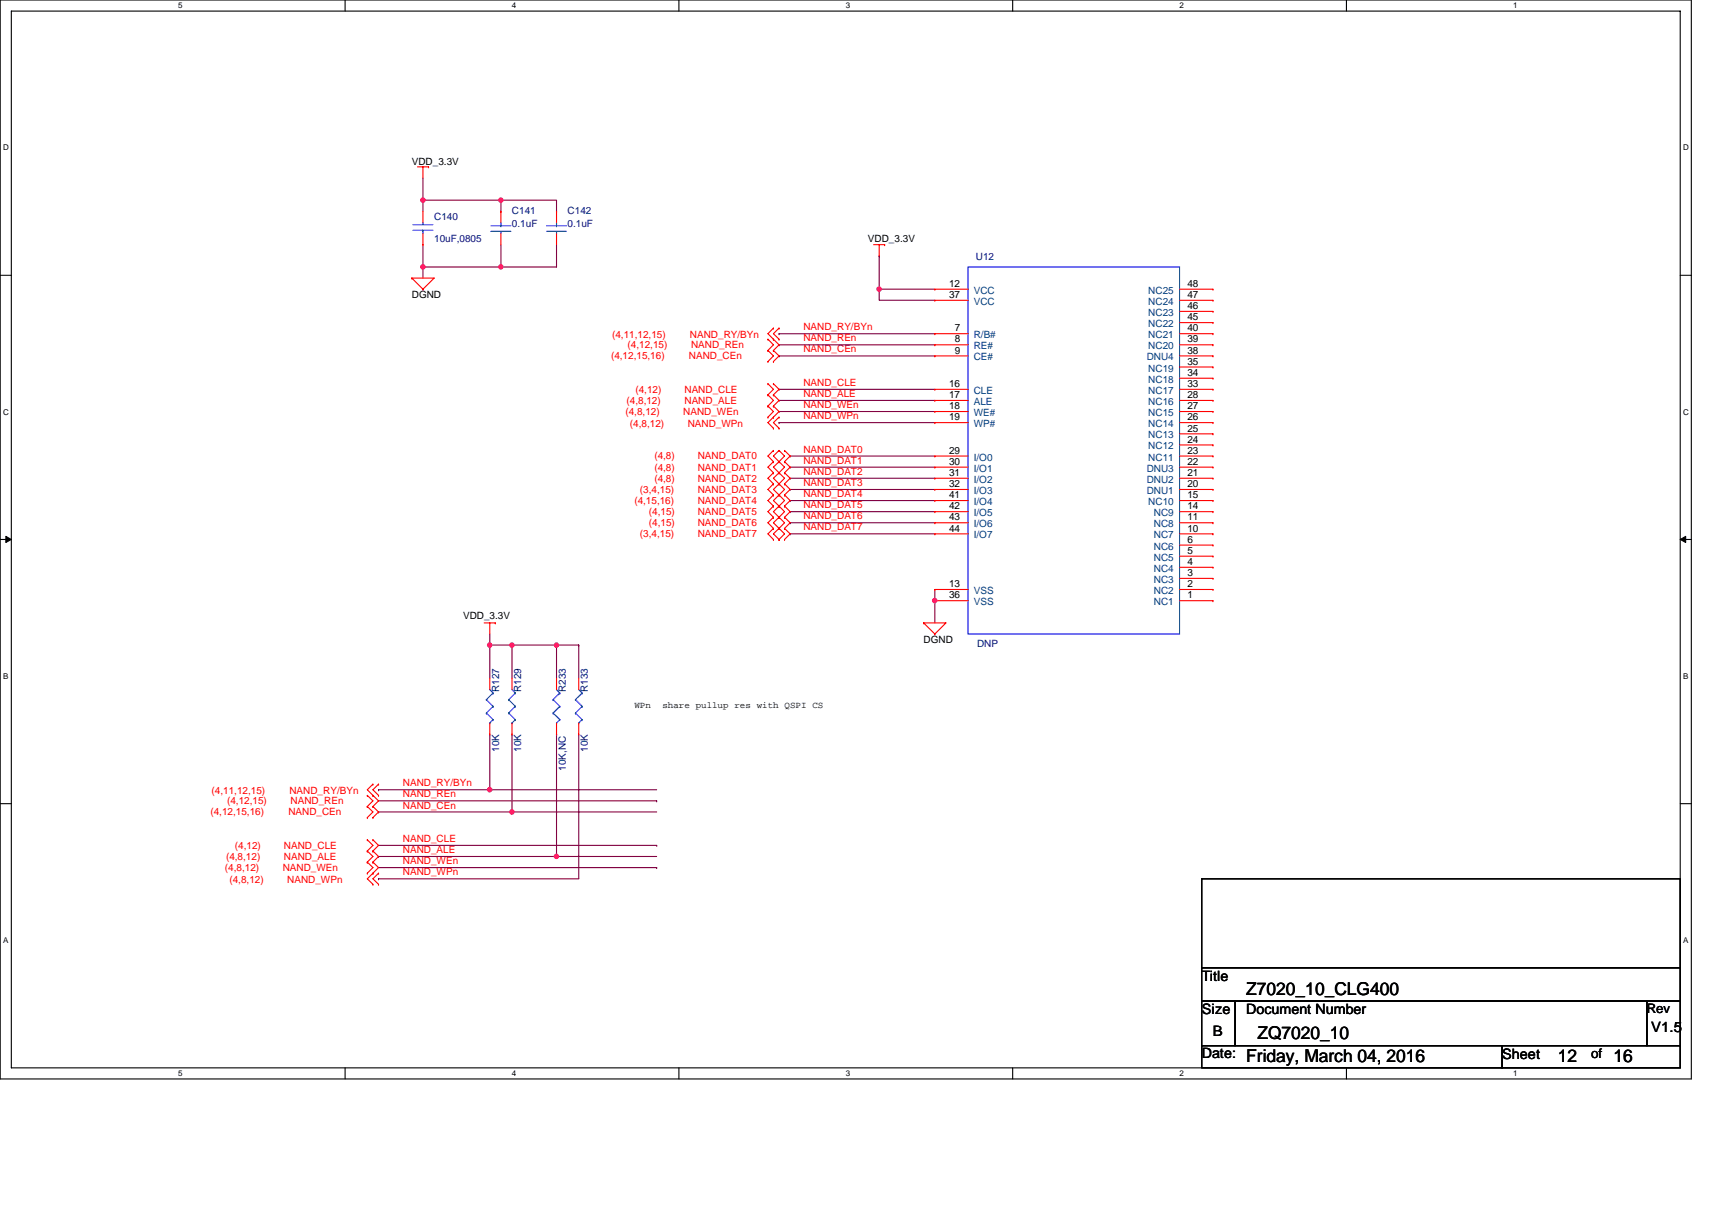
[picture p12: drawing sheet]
<svg xmlns="http://www.w3.org/2000/svg" width="297mm" height="210mm" viewBox="0 0 297 210" stroke-linecap="round" stroke-linejoin="round" font-family="sans-serif">
<path d="M0 0h293.5v187.2h-293.5zM2 1.9h289.5v183.4h-289.5z" fill="none" stroke="#000" stroke-width=".19"/>
<g fill="#fff">
<path d="M30.9 .2h.8v1.6h-.8z"/>
<path d="M30.9 185.5h.8v1.6h-.8z"/>
</g>
<path d="M59.9 0v1.9M59.9 185.3v1.9" fill="none" stroke="#000" stroke-width=".19"/>
<g fill="#fff">
<path d="M88.8 .2h.8v1.6h-.8z"/>
<path d="M88.8 185.5h.8v1.6h-.8z"/>
</g>
<path d="M117.8 0v1.9M117.8 185.3v1.9" fill="none" stroke="#000" stroke-width=".19"/>
<g fill="#fff">
<path d="M146.7 .2h.8v1.6h-.8z"/>
<path d="M146.7 185.5h.8v1.6h-.8z"/>
</g>
<path d="M175.7 0v1.9M175.7 185.3v1.9" fill="none" stroke="#000" stroke-width=".19"/>
<g fill="#fff">
<path d="M204.7 .2h.7v1.6h-.7z"/>
<path d="M204.7 185.5h.7v1.6h-.7z"/>
</g>
<path d="M233.6 0v1.9M233.6 185.3v1.9" fill="none" stroke="#000" stroke-width=".19"/>
<g fill="#fff">
<path d="M262.6 .2h.7v1.6h-.7z"/>
<path d="M262.6 185.5h.7v1.6h-.7z"/>
<path d="M.5 24.8h1v1.6h-1z"/>
<path d="M292 24.8h1v1.6h-1z"/>
<path d="M.5 70.7h1v1.5h-1z"/>
<path d="M292 70.7h1v1.5h-1z"/>
</g>
<path d="M0 47.8h2M291.5 47.8h2" fill="none" stroke="#000" stroke-width=".19"/>
<g fill="#fff">
<path d="M.5 116.5h.9v1.6h-.9z"/>
<path d="M292 116.5h.9v1.6h-.9z"/>
</g>
<path d="M0 93.6h2M291.5 93.6h2" fill="none" stroke="#000" stroke-width=".19"/>
<path d="M1 93.1l1 .5-1 .5zM291.5 93.6l1-.5v1z" fill="#000" stroke="#000" stroke-width=".17"/>
<g fill="#fff">
<path d="M.5 162.4h.9v1.5h-.9z"/>
<path d="M292 162.4h.9v1.5h-.9z"/>
</g>
<path d="M0 139.5h2M291.5 139.5h2M208.5 152.5h83v15.4h-83zM208.5 167.9h83v5.8h-83zM208.5 173.7h5.8v7.8h-5.8zM214.3 173.7h71.4v7.8h-71.4zM285.7 173.7h5.8v7.8h-5.8zM208.5 181.5h52.1v3.8h-52.1zM260.6 181.5h30.9v3.8h-30.9z" fill="none" stroke="#000" stroke-width=".19"/>
<g fill="none" stroke="#800040" stroke-width=".19">
<path d="M73.4 34.7v2M73.4 34.7h.1M73.4 30.9v3.8M73.4 34.7h13.5M86.9 34.7h9.7v2M86.9 34.7v2M73.4 42.5v3.8M73.4 46.3h.1M73.4 46.3v2M73.4 46.3h13.5M86.9 42.5v3.8M96.6 42.5v3.8h-9.7"/>
<path d="M135.2 59.8h.1M135.2 57.9h.1M135.2 59.8h27M135.2 57.9h27M152.5 44.4v5.8h9.7M152.5 44.4h.1M152.5 50.2v1.9h9.7M135.2 71.4h.1M135.2 69.5h.1M135.2 67.6h.1M135.2 61.8h.1M135.2 73.3h.1"/>
<path d="M135.2 71.4h27M135.2 69.5h27M135.2 67.6h27M135.2 61.8h27M135.2 73.3h27M137.1 79.1h.1M137.1 79.1h25.1M137.1 81.1h.1M137.1 83h.1M137.1 84.9h.1M137.1 86.9h.1M137.1 88.8h.1"/>
<path d="M137.1 90.7h.1M137.1 92.6h.1M137.1 81.1h25.1M137.1 83h25.1M137.1 84.9h25.1M137.1 86.9h25.1M137.1 88.8h25.1M137.1 90.7h25.1M137.1 92.6h25.1M85 110v7.8M85 112h3.8M88.8 112h.1"/>
<path d="M88.8 112h7.8M88.8 112v5.8M100.4 112v5.8M100.4 112h-3.8v5.8M100.4 112h.1M162.2 104.2h.1M162.2 102.3v1.9M162.2 104.2v3.9M65.7 137.1h.1M65.7 139h48.2M65.7 137.1h19.3M85 127.4v9.7"/>
<path d="M85 137.1h28.9M88.8 127.4v13.5M96.6 127.4h.1M96.6 127.4v21.2M100.4 127.4v25.1h-34.7M113.9 139h.1M65.7 148.6h.1M65.7 140.9h.1M65.7 152.5h.1M65.7 150.6h48.2M65.7 148.6h30.9M65.7 146.7h48.2"/>
<path d="M65.7 140.9h48.2M88.8 140.9h.1M96.6 148.6h17.3M113.9 150.6h.1M113.9 146.7h.1"/>
</g>
<g fill="#f0f" stroke="#f0f" stroke-width=".19">
<circle cx="86.9" cy="46.3" r=".38"/>
<circle cx="73.4" cy="46.3" r=".38"/>
<circle cx="152.5" cy="50.2" r=".38"/>
<circle cx="162.2" cy="104.2" r=".38"/>
<circle cx="86.9" cy="34.7" r=".38"/>
<circle cx="73.4" cy="34.7" r=".38"/>
<circle cx="88.8" cy="140.9" r=".38"/>
<circle cx="85" cy="137" r=".38"/>
<circle cx="85" cy="111.9" r=".38"/>
<circle cx="88.8" cy="111.9" r=".38"/>
<circle cx="96.5" cy="111.9" r=".38"/>
<circle cx="96.5" cy="148.6" r=".38"/>
</g>
<g fill="none" stroke="#f00" stroke-width=".19">
<path d="M72.4 29h2M73.4 29v1.9M73.4 36.7v1.9M74.4 29h.1M86.9 36.7h.1M86.9 36.7v1.9M96.6 36.7h.1M96.6 36.7v1.9M71.5 48.3h3.8l-1.9 1.9M71.5 48.3h.1M71.5 48.3l1.9 1.9M73.4 50.2h.1"/>
<path d="M73.4 42.5h.1M73.4 40.5v2M86.9 40.5v2M96.6 40.5v2M133.2 58.9h.1M133.2 58.9l1 .9-1 1M134.2 58.9h.1M134.2 56.9h.1M134.2 56.9l-1 1 2 1.9-1 1M135.2 56.9h.1M135.2 58.9h.1M135.2 56.9l-1 1 1 1"/>
<path d="M151.6 42.5h1.9M152.5 42.5v1.9M153.5 42.5h.1M162.2 57.9h.1M162.2 59.8h.1M162.2 50.2h.1M162.2 52.1h.1M162.2 57.9h5.8M162.2 59.8h5.8M162.2 50.2h5.8M162.2 52.1h5.8M204.7 57.9h5.8"/>
<path d="M204.7 59.8h5.8M204.7 50.2h5.8M204.7 52.1h5.8M204.7 56h5.8M204.7 54h5.8M210.5 59.8h.1M210.5 57.9h.1M210.5 56h.1M210.5 54h.1M210.5 52.1h.1M210.5 50.2h.1M133.2 62.7h.1"/>
<path d="M133.2 60.8h.1M133.2 68.5h.1M133.2 66.6h.1M133.2 70.5h.1M133.2 72.4h.1M133.2 60.8l1 1-1 .9M133.2 66.6l1 1-1 .9M133.2 68.5l1 1-1 1M133.2 70.5l1 .9-1 1M134.2 60.8h.1M134.2 62.7h.1M134.2 66.6h.1"/>
<path d="M134.2 68.5h.1M134.2 70.5h.1M134.2 72.4h.1M134.2 74.3h.1M134.2 78.2h.1M134.2 60.8l1 1-1 .9M134.2 66.6l1 1-1 .9M134.2 68.5l1 1-1 1M134.2 70.5l1 .9-2 1.9 1 1M134.2 78.2l-1 .9 1 1M135.2 72.4h.1M135.2 74.3h.1"/>
<path d="M135.2 78.2h.1M135.2 72.4l-1 .9 1 1M135.2 78.2l.9 .9-.9 1M135.2 78.2l-1 .9 1.9 2-.9 .9M136.1 78.2h.1M136.1 78.2l1 .9-1 1M162.2 61.8h.1M162.2 67.6h.1M162.2 69.5h.1M162.2 71.4h.1M162.2 73.3h.1M162.2 79.1h.1"/>
<path d="M162.2 61.8h5.8M162.2 67.6h5.8M162.2 69.5h5.8M162.2 71.4h5.8M162.2 73.3h5.8M162.2 79.1h5.8M204.7 61.8h5.8M204.7 67.6h5.8M204.7 69.5h5.8M204.7 71.4h5.8M204.7 73.3h5.8M204.7 79.1h5.8"/>
<path d="M204.7 77.2h5.8M204.7 75.3h5.8M204.7 65.6h5.8M204.7 63.7h5.8M210.5 79.1h.1M210.5 77.2h.1M210.5 75.3h.1M210.5 73.3h.1M210.5 71.4h.1M210.5 69.5h.1M210.5 67.6h.1M210.5 65.6h.1"/>
<path d="M210.5 63.7h.1M210.5 61.8h.1M134.2 80.1h.1M134.2 82h.1M134.2 84h.1M134.2 85.9h.1M134.2 87.8h.1M134.2 89.8h.1M134.2 91.7h.1M134.2 93.6h.1M134.2 82l-1 1 1 1M134.2 80.1l-1 1 1 .9"/>
<path d="M134.2 84l-1 .9 1 1M134.2 85.9l-1 1 1 .9M134.2 91.7l-1 .9 1 1M134.2 87.8l-1 1 1 1M134.2 89.8l-1 .9 1 1M135.2 80.1h.1M135.2 82h.1M135.2 84h.1M135.2 85.9h.1M135.2 87.8h.1M135.2 89.8h.1M135.2 91.7h.1"/>
<path d="M135.2 93.6h.1M135.2 80.1l-1 1 1.9 1.9-.9 1M135.2 82l-1 1 1 1M135.2 84l.9 .9-1.9 2 1 .9M135.2 84l-1 .9 1 1M135.2 85.9l.9 1-1.9 1.9 1.9 1.9-.9 1M135.2 87.8l.9 1-.9 1M135.2 89.8l-1 .9 1 1M135.2 91.7l.9 .9-.9 1M135.2 91.7l-1 .9 1 1M136.1 80.1h.1M136.1 82h.1"/>
<path d="M136.1 84h.1M136.1 85.9h.1M136.1 87.8h.1M136.1 89.8h.1M136.1 91.7h.1M136.1 93.6h.1M136.1 80.1l1 1-1 .9M136.1 82l1 1-1 1M136.1 84l1 .9-1 1M136.1 87.8l1 1-1 1M136.1 85.9l1 1-1 .9M136.1 89.8l1 .9-1 1"/>
<path d="M136.1 91.7l1 .9-1 1M162.2 81.1h.1M162.2 83h.1M162.2 84.9h.1M162.2 86.9h.1M162.2 88.8h.1M162.2 90.7h.1M162.2 92.6h.1M162.2 92.6h5.8M162.2 90.7h5.8M162.2 88.8h5.8M162.2 86.9h5.8"/>
<path d="M162.2 84.9h5.8M162.2 83h5.8M162.2 81.1h5.8M204.7 98.4h5.8M204.7 96.5h5.8M204.7 94.6h5.8M204.7 92.6h5.8M204.7 90.7h5.8M204.7 88.8h5.8M204.7 86.9h5.8M204.7 84.9h5.8M204.7 83h5.8"/>
<path d="M204.7 81.1h5.8M210.5 98.4h.1M210.5 96.5h.1M210.5 94.6h.1M210.5 92.6h.1M210.5 90.7h.1M210.5 88.8h.1M210.5 86.9h.1M210.5 84.9h.1M210.5 83h.1M210.5 81.1h.1M84 108.1h1.9"/>
<path d="M85 108.1v1.9M85 117.8v1.9M85.9 108.1h.1M88.8 117.8v1.9M96.6 117.8v1.9M100.4 117.8v1.9M160.2 108.1h3.9l-1.9 1.9M160.2 108.1h.1M160.2 108.1l2 1.9M162.2 110h.1M162.2 102.3h.1M162.2 104.2h.1"/>
<path d="M162.2 104.2h5.8M162.2 102.3h5.8M204.7 104.2h5.8M204.7 102.3h5.8M204.7 100.4h5.8M210.5 104.2h.1M210.5 102.3h.1M210.5 100.4h.1M63.7 140h.1M63.7 138h.1M63.7 140l1 .9-1 1M63.7 138l1 1-1 1"/>
<path d="M64.7 140h.1M64.7 138h.1M64.7 136.1h.1M64.7 138l1 1-1 1M64.7 140l1 .9-1 1M64.7 136.1l-1 1 1 .9M65.7 136.1h.1M65.7 138h.1M65.7 136.1l-1 1 1 .9M85 127.4h.1M85 125.5v1.9M88.8 127.4h.1"/>
<path d="M88.8 125.5v1.9M96.6 127.4h.1M96.6 125.5v1.9M100.4 127.4h.1M100.4 125.5v1.9M63.7 141.9h.1M63.7 147.7h.1M63.7 145.7h.1M63.7 149.6h.1M63.7 151.5h.1M63.7 145.7l1 1-1 1M63.7 147.7l1 .9-1 1"/>
<path d="M63.7 149.6l1 1-1 .9M64.7 141.9h.1M64.7 145.7h.1M64.7 147.7h.1M64.7 149.6h.1M64.7 151.5h.1M64.7 153.5h.1M64.7 149.6l1 1-2 1.9 1 1M64.7 145.7l1 1-1 1M64.7 147.7l1 .9-1 1M65.7 151.5h.1M65.7 153.5h.1"/>
<path d="M65.7 151.5l-1 1 1 1"/>
</g>
<g fill="none" stroke="#00f" stroke-width=".19">
<path d="M71.6 40h3.5M71.6 39h3.5M73.4 38.6v.4M73.4 40h.1M73.4 40v.5M85.2 39.2h3.4M86.9 39.2h.1M86.9 38.6v.6M94.8 39.2h3.5M96.6 39.2h.1M96.6 38.6v.6M85.2 40.2h3.4"/>
<path d="M86.9 40.2v.3M94.8 40.2h3.5M96.6 40.2v.3M168 46.3h36.7v63.7h-36.7zM85 119.7l.6 .6M88.8 119.7l.6 .6M96.6 119.7l.5 .6M100.4 119.7l.6 .6M84.4 121.4h.1M84.4 123.7h.1M84.4 121.4l1.2 1.2M84.4 123.7l1.2 1.2"/>
<path d="M85 125.5h.1M85.6 120.3h.1M85.6 122.6h.1M85.6 124.9h.1M85.6 120.3l-1.2 1.1M85.6 122.6l-1.2 1.1M85.6 124.9l-.6 .6M88.3 121.4h.1M88.3 123.7h.1M88.3 121.4l1.1 1.2M88.3 123.7l1.1 1.2M88.8 125.5h.1"/>
<path d="M89.4 120.3h.1M89.4 122.6h.1M89.4 124.9h.1M89.4 120.3l-1.1 1.1M89.4 122.6l-1.1 1.1M89.4 124.9l-.6 .6M96 121.4h.1M96 123.7h.1M96 121.4l1.1 1.2M96 123.7l1.1 1.2M96.6 125.5h.1M97.1 120.3h.1"/>
<path d="M97.1 122.6h.1M97.1 124.9h.1M97.1 120.3l-1.1 1.1M97.1 122.6l-1.1 1.1M97.1 124.9l-.5 .6M99.8 121.4h.1M99.8 123.7h.1M99.8 121.4l1.2 1.2M99.8 123.7l1.2 1.2M100.4 125.5h.1M101 120.3h.1M101 122.6h.1"/>
<path d="M101 124.9h.1M101 120.3l-1.2 1.1M101 122.6l-1.2 1.1M101 124.9l-.6 .6"/>
</g>
<g font-size="3.1">
<text x="216.2" y="172.6">Z7020_10_CLG400</text>
<text x="216.2" y="184.2">Friday, March 04, 2016</text>
<text x="218.2" y="180.3">ZQ7020_10</text>
<text x="270.3" y="184.2">12</text>
<text x="279.9" y="184.2">16</text>
</g>
<g font-size="2.5">
<text x="208.5" y="170.2">Title</text>
<text x="208.5" y="176">Size</text>
<text x="210.5" y="179.8">B</text>
<text x="216.2" y="176">Document Number</text>
<text x="286.5" y="179.1">V1.5</text>
<text x="208.5" y="183.7">Date:</text>
<text x="260.6" y="183.7">Sheet</text>
</g>
<g font-size="2.3">
<text x="285.7" y="175.8">Rev</text>
<text x="276.1" y="183.5">of</text>
</g>
<g font-size="1.7">
<text x="71.5" y="28.6">VDD_3.3V</text>
<text x="150.6" y="42.1">VDD_3.3V</text>
<text x="71.5" y="51.7">DGND</text>
<text x="164.7" y="49.8">12</text>
<text x="164.7" y="51.7">37</text>
<text x="206" y="53.6">46</text>
<text x="206" y="51.7">47</text>
<text x="206" y="49.8">48</text>
<text x="165.6" y="57.5">7</text>
<text x="165.6" y="59.4">8</text>
<text x="206" y="59.4">39</text>
<text x="206" y="57.5">40</text>
<text x="206" y="55.6">45</text>
<text x="165.6" y="61.4">9</text>
<text x="206" y="65.2">34</text>
<text x="206" y="63.3">35</text>
<text x="206" y="61.4">38</text>
<text x="164.7" y="67.2">16</text>
<text x="164.7" y="69.1">17</text>
<text x="164.7" y="71">18</text>
<text x="206" y="71">27</text>
<text x="206" y="69.1">28</text>
<text x="206" y="67.2">33</text>
<text x="164.7" y="72.9">19</text>
<text x="206" y="76.8">24</text>
<text x="206" y="74.9">25</text>
<text x="206" y="72.9">26</text>
<text x="164.7" y="78.7">29</text>
<text x="164.7" y="80.7">30</text>
<text x="164.7" y="82.6">31</text>
<text x="206" y="82.6">21</text>
<text x="206" y="80.7">22</text>
<text x="206" y="78.7">23</text>
<text x="164.7" y="84.5">32</text>
<text x="164.7" y="86.5">41</text>
<text x="164.7" y="88.4">42</text>
<text x="206" y="86.5">15</text>
<text x="206" y="84.5">20</text>
<text x="206" y="88.4">14</text>
<text x="164.7" y="90.3">43</text>
<text x="164.7" y="92.2">44</text>
<text x="206" y="94.2">6</text>
<text x="206" y="92.2">10</text>
<text x="206" y="90.3">11</text>
<text x="164.7" y="101.9">13</text>
<text x="206" y="101.9">2</text>
<text x="206" y="100">3</text>
<text x="206" y="98">4</text>
<text x="206" y="96.1">5</text>
<text x="80.3" y="107.3">VDD_3.3V</text>
<text x="164.7" y="103.8">36</text>
<text x="206" y="103.8">1</text>
<text x="160.2" y="111.6">DGND</text>
</g>
<g font-size="1.7" fill="#000080">
<text x="75.3" y="38.2">C140</text>
<text x="88.8" y="37.1">C141</text>
<text x="88.8" y="39.4">0.1uF</text>
<text x="98.5" y="37.1">C142</text>
<text x="98.5" y="39.4">0.1uF</text>
<text x="75.3" y="42.1">10uF,0805</text>
<text x="169.3" y="45.2">U12</text>
<text x="169.5" y="112.4">DNP</text>
<text x="86.6" y="120.1" transform="rotate(-90 86.6 120.1)">R127</text>
<text x="90.4" y="120.1" transform="rotate(-90 90.4 120.1)">R129</text>
<text x="98.2" y="120.1" transform="rotate(-90 98.2 120.1)">R233</text>
<text x="102" y="120.1" transform="rotate(-90 102 120.1)">R133</text>
<text x="86.6" y="130.5" transform="rotate(-90 86.6 130.5)">10K</text>
<text x="90.4" y="130.5" transform="rotate(-90 90.4 130.5)">10K</text>
<text x="102" y="130.5" transform="rotate(-90 102 130.5)">10K</text>
<text x="98.2" y="133.8" transform="rotate(-90 98.2 133.8)">10K,NC</text>
</g>
<g font-size="1.7" fill="#004080">
<text x="168.9" y="51">VCC</text>
<text x="168.9" y="52.9">VCC</text>
<text x="199.2" y="52.9">NC24</text>
<text x="199.2" y="51">NC25</text>
<text x="168.9" y="58.7">R/B#</text>
<text x="199.2" y="58.7">NC21</text>
<text x="199.2" y="56.8">NC22</text>
<text x="199.2" y="54.8">NC23</text>
<text x="168.9" y="60.6">RE#</text>
<text x="168.9" y="62.5">CE#</text>
<text x="199" y="62.5">DNU4</text>
<text x="199.2" y="64.5">NC19</text>
<text x="199.2" y="60.6">NC20</text>
<text x="168.9" y="68.3">CLE</text>
<text x="168.9" y="70.3">ALE</text>
<text x="199.2" y="70.3">NC16</text>
<text x="199.2" y="68.3">NC17</text>
<text x="199.2" y="66.4">NC18</text>
<text x="168.9" y="72.2">WE#</text>
<text x="168.9" y="74.1">WP#</text>
<text x="199.2" y="78">NC12</text>
<text x="199.2" y="76.1">NC13</text>
<text x="199.2" y="74.1">NC14</text>
<text x="199.2" y="72.2">NC15</text>
<text x="168.9" y="79.9">I/O0</text>
<text x="168.9" y="81.9">I/O1</text>
<text x="168.9" y="83.8">I/O2</text>
<text x="199" y="83.8">DNU2</text>
<text x="199" y="81.9">DNU3</text>
<text x="199.2" y="79.9">NC11</text>
<text x="168.9" y="85.7">I/O3</text>
<text x="168.9" y="87.7">I/O4</text>
<text x="168.9" y="89.6">I/O5</text>
<text x="199" y="85.7">DNU1</text>
<text x="199.2" y="87.7">NC10</text>
<text x="200.2" y="89.6">NC9</text>
<text x="168.9" y="91.5">I/O6</text>
<text x="168.9" y="93.4">I/O7</text>
<text x="200.2" y="95.4">NC6</text>
<text x="200.2" y="93.4">NC7</text>
<text x="200.2" y="91.5">NC8</text>
<text x="200.2" y="101.2">NC3</text>
<text x="200.2" y="99.2">NC4</text>
<text x="200.2" y="97.3">NC5</text>
<text x="168.9" y="103.1">VSS</text>
<text x="168.9" y="105">VSS</text>
<text x="200.2" y="105">NC1</text>
<text x="200.2" y="103.1">NC2</text>
</g>
<g font-size="1.7" fill="#f00">
<text x="106.2" y="58.7">(4,11,12,15)</text>
<text x="119.7" y="58.7">NAND_RY/BYn</text>
<text x="139.4" y="59.2">NAND_REn</text>
<text x="139.4" y="57.3">NAND_RY/BYn</text>
<text x="106" y="62.4">(4,12,15,16)</text>
<text x="108.9" y="60.4">(4,12,15)</text>
<text x="119.5" y="62.4">NAND_CEn</text>
<text x="119.9" y="60.4">NAND_REn</text>
<text x="139.4" y="61.2">NAND_CEn</text>
<text x="108.7" y="70.1">(4,8,12)</text>
<text x="110.3" y="68.1">(4,12)</text>
<text x="118.8" y="68.1">NAND_CLE</text>
<text x="118.8" y="70.1">NAND_ALE</text>
<text x="139.4" y="70.8">NAND_WEn</text>
<text x="139.4" y="68.9">NAND_ALE</text>
<text x="139.4" y="67">NAND_CLE</text>
<text x="108.5" y="72">(4,8,12)</text>
<text x="109.3" y="74.1">(4,8,12)</text>
<text x="118.6" y="72">NAND_WEn</text>
<text x="119.3" y="74.1">NAND_WPn</text>
<text x="139.4" y="72.7">NAND_WPn</text>
<text x="113.5" y="79.7">(4,8)</text>
<text x="113.5" y="81.7">(4,8)</text>
<text x="113.5" y="83.6">(4,8)</text>
<text x="121.1" y="79.7">NAND_DAT0</text>
<text x="121.1" y="81.7">NAND_DAT1</text>
<text x="121.1" y="83.6">NAND_DAT2</text>
<text x="139.4" y="78.5">NAND_DAT0</text>
<text x="139.4" y="80.5">NAND_DAT1</text>
<text x="139.4" y="82.4">NAND_DAT2</text>
<text x="110.1" y="87.4">(4,15,16)</text>
<text x="111" y="85.5">(3,4,15)</text>
<text x="112.6" y="89.4">(4,15)</text>
<text x="121.1" y="85.5">NAND_DAT3</text>
<text x="121.1" y="87.4">NAND_DAT4</text>
<text x="121.1" y="89.4">NAND_DAT5</text>
<text x="139.4" y="84.3">NAND_DAT3</text>
<text x="139.4" y="86.3">NAND_DAT4</text>
<text x="139.4" y="88.2">NAND_DAT5</text>
<text x="111" y="93.2">(3,4,15)</text>
<text x="112.6" y="91.3">(4,15)</text>
<text x="121.1" y="91.3">NAND_DAT6</text>
<text x="121.1" y="93.2">NAND_DAT7</text>
<text x="139.4" y="90.1">NAND_DAT6</text>
<text x="139.4" y="92.1">NAND_DAT7</text>
<text x="36.7" y="137.8">(4,11,12,15)</text>
<text x="50.2" y="137.8">NAND_RY/BYn</text>
<text x="69.9" y="136.5">NAND_RY/BYn</text>
<text x="36.5" y="141.5">(4,12,15,16)</text>
<text x="39.4" y="139.6">(4,12,15)</text>
<text x="50" y="141.5">NAND_CEn</text>
<text x="50.4" y="139.6">NAND_REn</text>
<text x="69.9" y="140.3">NAND_CEn</text>
<text x="69.9" y="138.4">NAND_REn</text>
<text x="39.2" y="149.2">(4,8,12)</text>
<text x="40.8" y="147.3">(4,12)</text>
<text x="49.3" y="147.3">NAND_CLE</text>
<text x="49.3" y="149.2">NAND_ALE</text>
<text x="69.9" y="150">NAND_WEn</text>
<text x="69.9" y="148">NAND_ALE</text>
<text x="69.9" y="146.1">NAND_CLE</text>
<text x="39" y="151.2">(4,8,12)</text>
<text x="39.8" y="153.3">(4,8,12)</text>
<text x="49.1" y="151.2">NAND_WEn</text>
<text x="49.8" y="153.3">NAND_WPn</text>
<text x="69.9" y="151.9">NAND_WPn</text>
</g>
<g font-size="1.6">
<text x="110.1" y="122.9">WPn</text>
<text x="114.9" y="122.9">share pullup res with QSPI CS</text>
</g>
<g font-size="1.4">
<text x="30.9" y="1.5">5</text>
<text x="88.8" y="1.5">4</text>
<text x="146.7" y="1.5">3</text>
<text x="204.7" y="1.5">2</text>
<text x="262.6" y="1.5">1</text>
<text x=".5" y="26.1">D</text>
<text x="292" y="26.1">D</text>
<text x=".5" y="71.9">C</text>
<text x="292" y="71.9">C</text>
<text x=".5" y="117.8">B</text>
<text x="292" y="117.8">B</text>
<text x=".5" y="163.6">A</text>
<text x="292" y="163.6">A</text>
<text x="30.9" y="186.8">5</text>
<text x="88.8" y="186.8">4</text>
<text x="146.7" y="186.8">3</text>
<text x="204.7" y="186.8">2</text>
<text x="262.6" y="186.8">1</text>
</g>
</svg>
